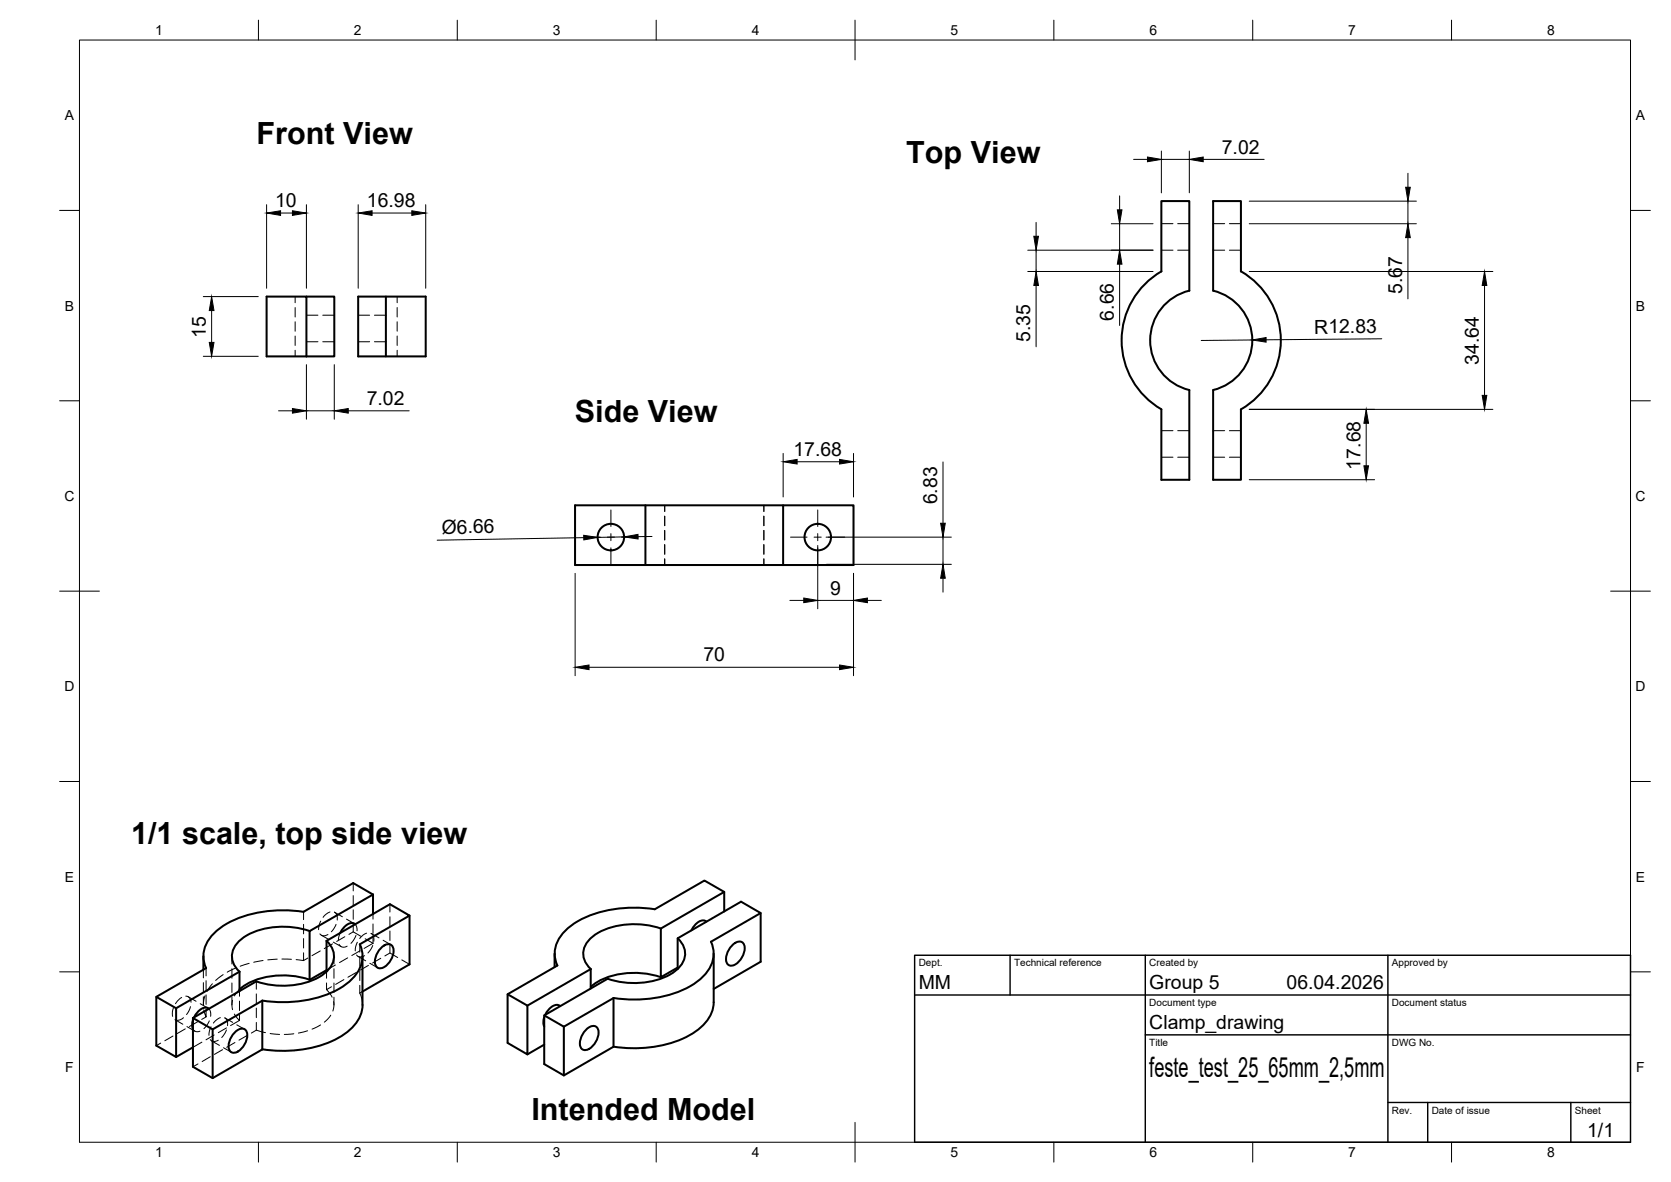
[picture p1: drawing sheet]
<svg xmlns="http://www.w3.org/2000/svg" width="420mm" height="297mm" viewBox="0 0 420 297" stroke-linecap="round" stroke-linejoin="round" font-family="sans-serif">
<!-- layer: Visible -->
<g fill="none" stroke="#000" stroke-width=".51">
<path d="M67 74.5h10v15.1h-10zM77 74.5h7.1v15.1h-7.1M90.1 74.5h16.9v15.1h-16.9zM97 74.5v15.1M292 68.2v-17.7h7v22.6a12.8 12.8 0 0 0-9.8 12.5 12.8 12.8 0 0 0 9.9 12.4l-.1 22.6h-7v-17.7M292 68.2a20 20 0 0 0 0 34.7M312 102.9a20 20 0 0 0 0-34.7v-17.7h-7l.1 22.6a12.8 12.8 0 0 1 9.8 12.4 12.8 12.8 0 0 1-9.8 12.5l-.1 22.6h7v-17.7M144.6 127h70v15h-70zM162.3 127v15M196.9 127v15M77.9 234a19.7 19.7 0 0 0-16.9 1.7 5.1 5.1 0 0 0-1.5 7.7l.7 .8M82.1 236.4l15.9-9.2 5 2.9-12.5 7.2a7.8 7.8 0 0 1-2.9 9.6 28.1 28.1 0 0 1-20.1 4.7l-1.5-.1"/>
<path d="M82.1 236.4v7.8M82.1 236.4a4.9 4.9 0 0 1 .1 7.7 17.9 17.9 0 0 1-14 3.4l-3.7-.9M89.3 232.3a2.19 2.19 0 0 0-2.9 .9l-.8 1.2M93.8 224.8l-5-2.9-12.5 7.2a30.2 30.2 0 0 0-20.5 3.8 9 9 0 0 0-4.6 8.4l.6 2-12.5 7.2v12.3l5 2.8v-12.2l-5-2.9M93.8 224.8l-15.9 9.2v12.2l4.2-2.4M93.8 224.8v4.9M95.6 238.5a2.17 2.17 0 0 1 2.9-1 3.7 3.7 0 0 1-.9 4.6 2.17 2.17 0 0 1-2.8 1 3.7 3.7 0 0 1 .8-4.6zM103 230.1v12.2l-11.9 6.9M139.4 239.7v3.3M166.2 233.3a19.7 19.7 0 0 0-16.9 1.8 5.1 5.1 0 0 0-1.5 7.6l.7 .8M170.4 235.8a4.9 4.9 0 0 1 .1 7.6 17.9 17.9 0 0 1-14 3.4l-3.7-.8M177.6 231.6a2.19 2.19 0 0 0-2.9 .9l-.8 1.3"/>
<path d="M179.5 239.7v12.2a9.5 9.5 0 0 1-5.4 7.8 30.4 30.4 0 0 1-19.8 3.3M182.1 229.1v-5l-5-2.8-12.5 7.2a30.1 30.1 0 0 0-20.5 3.7 9 9 0 0 0-4.6 8.4l.6 2M182.1 224.1l-15.9 9.2v12.3l4.2-2.5M183.9 237.8a2.17 2.17 0 0 1 2.8-.9 3.7 3.7 0 0 1-.8 4.6 2.17 2.17 0 0 1-2.8 .9 3.7 3.7 0 0 1 .8-4.6zM191.3 229.5v12.2l-11.8 6.8M48.5 255.8v12.3l5 2.8 12.5-7.2M48.5 256.3l-.2 1.1 .2 1.2M51.1 240.3v3.4M52.5 253.5a2.19 2.19 0 0 0-2.9 .9l-.8 1.3M53.5 258.7v12.2M58.8 259.7a2.17 2.17 0 0 1 2.9-.9 3.7 3.7 0 0 1-.8 4.6 2.17 2.17 0 0 1-2.9 .9 3.7 3.7 0 0 1 .8-4.6zM60.2 244.2l-15.9 9.2"/>
<path d="M60.2 244.2v4.9M64.5 246.6l-16 9.2M66 251.5l-12.5 7.2-5-2.9M66 251.5v12.2M77.9 246.2a19.8 19.8 0 0 0-16.8 1.7l-.9 .8M91.1 240.3v12.2M91.2 252.5a9.5 9.5 0 0 1-5.4 7.9 30.4 30.4 0 0 1-19.8 3.3M136.9 255.6l-.3 1.1 .2 1.3M140.1 242.6l-12.5 7.3v12.2l5 2.9v-12.3l-5-2.8M140.9 252.8a2.19 2.19 0 0 0-3 .9l-.8 1.3M141.8 258v12.3M147.1 259a2.17 2.17 0 0 1 2.9-.9 3.7 3.7 0 0 1-.8 4.6 2.17 2.17 0 0 1-2.9 .9 3.7 3.7 0 0 1 .8-4.6z"/>
<path d="M148.5 243.5l-15.9 9.2M148.5 243.5v4.9M152.8 246l-16 9.2v12.2l5 2.9 12.5-7.3v-12.2M154.3 250.8l-12.5 7.2-5-2.8M166.2 245.6a19.8 19.8 0 0 0-16.8 1.7l-.9 .7M170.4 243.5v-7.7l15.9-9.2 5 2.9-12.5 7.2a7.8 7.8 0 0 1-2.9 9.5 28.1 28.1 0 0 1-20.1 4.8l-1.5-.2M48.5 263.2l-4.2 2.4M136.8 262.5l-4.2 2.5"/>
<circle cx="153.6" cy="135" r="3.3"/>
<circle cx="205.6" cy="135" r="3.3"/>
</g>
<!-- layer: Hidden -->
<g fill="none" stroke="#000" stroke-width=".25">
<path d="M292 56.2h2.9M296.1 56.2h2.9M305 56.2h2.9M309.1 56.2h2.9M74.2 74.5v1.6M74.2 77.3v2.4M77 79.2h2.9M81.2 79.2h2.9M90.1 79.2h2.8M94.1 79.2h2.9M99.9 74.5v1.6M99.9 77.3v2.4"/>
<path d="M292 62.9h2.9M296.1 62.9h2.9M305 62.9h2.9M309.1 62.9h2.9M74.2 80.9v2.3M74.2 84.4v2.4M74.2 88v1.6M77 85.9h2.9M81.2 85.9h2.9M90.1 85.9h2.8M94.1 85.9h2.9M99.9 80.9v2.3"/>
<path d="M99.9 84.4v2.4M99.9 88v1.6M292 114.9h2.9M292 108.2h2.9M296.1 114.9h2.9M296.1 108.2h2.9M305 114.9h2.9M305 108.2h2.9M309.1 114.9h2.9M309.1 108.2h2.9M167.1 127v1.5M167.1 129.7v2.4"/>
<path d="M167.1 133.3v2.4M167.1 136.9v2.4M192.1 127v1.5M192.1 129.7v2.4M192.1 133.3v2.4M192.1 136.9v2.4M167.1 140.4v1.6M192.1 140.4v1.6M76.3 239.4v2l-1.8-.2M76.3 229.1v2M76.3 232.3v2.4M76.3 235.9v2.3"/>
<path d="M80.4 234.7l.4 .3 .6 .2 1.1-.3M80.5 239l-2.1 1.2M80.6 231.5l-.4 1.1-.1 1M80.8 235l2 1.1M83 229.2l-.9 .5-.9 .8M83.6 237.2l-2.1 1.2M83.8 236.8l2 1.1M84.1 229.2l.6 .8 .1 1.2M84.1 229.2l2 1.2M84.5 232.3l-1.2 1.9M85.3 237.3a1.32 1.32 0 0 0 2 .5M85.5 234.4l-.4 1.7"/>
<path d="M86.7 235.4l-2.1 1.2M87.1 231l2 1.1M88.8 234.2l2 1.1M88.8 221.9v2M88.8 225.1v2.3M88.8 228.6v2.4M88.8 232.2v2M88.8 234.2l-1.1 .6M89.3 232.3l.4 .5 .1 1.1M89.5 235.1l-1.3 2M89.7 240l.6 .5h.7l.7-.3M89.9 236.8l-.5 1.1-.1 1.1"/>
<path d="M90.5 237.3v2M90.5 238.9l-2 1.2M91.8 235.9l2 1.2M92.2 234.5l-.9 .5-.9 .8M93.3 234.6l.6 .7 .1 1.2M93.3 234.6l2 1.1M93.7 237.6l-1.2 1.9M93.8 229.7v1.3M93.8 232.2v2.4M93.8 235.7v1.4M93.8 237.1l-2.3 1.2M96.3 236.3l2 1.1"/>
<path d="M98 227.2v2M98 230.4v2.4M98 234v2.4M98 237.5v2M43.6 253.2l-.3 1.1 .1 1.1M44 256.3l2 1.1M45.7 250.7l-1.6 1.5M46.1 255.8l-1.1 .6-.9-.1M46.6 258.6l-2.1 1.1M46.7 250.3a1.35 1.35 0 0 1 1.3 1.6M47 258l2 1.1M47.3 250.5l2 1.1"/>
<path d="M47.9 253l-1 2M48.5 258.6l.7 .6 1.1-.1M48.8 255.7l-.3 .6M49.7 256.8l-2.1 1.2M50.3 252.2l2 1.2M51.1 243.7v2M51.1 246.9v2.4M51.5 250.3l-.4 2.3v-2.1M51.8 253.6v2l-.6-1.8M51.8 243.3v1.9M51.8 246.5v2.3M51.8 250v2.4"/>
<path d="M51.8 255.6l-1.1 .6M52.5 253.5l.4 .6 .1 1.3M52.6 256.5l-.6 1.1-.7 .9M53.1 258l-.5 1.2-.1 1M53.4 247.2l-1.4 2M55.4 255.7l-.9 .5-.8 .9M56.1 244.9l-1.9 1.5M56.5 255.8l.6 .8 .1 1.2M56.6 255.8l1.9 1.1M56.9 258.8l-1.1 1.9M56.9 258.3l-2 1.2M58.3 240.3v2"/>
<path d="M58.3 243.4v2.4M58.3 247v2.4M58.3 250.6v1.9M58.5 251.4l-.2 1.1 .2 1.2M58.9 254.8l1.3 1.6-2.2 1.3M59.3 243.3l-2.2 1M59.5 257.5l2 1.2M60.2 248.7l-1.3 1.6M60.2 249.1v1.3M60.2 251.6v2.3M60.2 255.2v1.2M62.7 242.1l-2.3 .7"/>
<path d="M64.5 258.9l2.3 .6M64.5 246.6v2M64.5 249.8v2.4M64.5 253.4v2.3M64.5 256.9v2M64.5 258.9l-1.3 .7M66.1 241.4l-2.3 .4M67.9 259.7l2.4 .3M69.7 241l-2.4 .2M70.9 241l2.4 .1M73.9 259.8l-2.4 .2M77.3 259l-2.3 .6"/>
<path d="M77.4 240.8l-1.1 .6M80.6 257.6l-2.1 1M82.1 244.2v1.6M82.1 247v1.7M83.2 255.1l-1.6 1.8M83.4 248l-1.3 .7 1.4 1.9M83.9 251.7l.1 1-.3 1.4M84 240.3v2M84 243.4v2.4M84 247v2.4M84 250.6v1.9M84.3 242.5l-2.2 1.3"/>
<path d="M86.5 246.2l-2.1 1.2M87.4 240.7l-2 1.2M89.6 244.4l-2.1 1.2M90 240.3l1.9 1.2M90.5 249.6l.4 1.1 .2 1.8M90.5 240.5v2.4M90.5 244v2.4M90.5 247.6v2M91.1 249.2l-.6 .4M92.6 242.6l-2 1.2M93 242.1l1.9 1.1M95.7 240.8l-2 1.2"/>
<path d="M96.8 240.2l1.2-.7 2 1.1M101 241.2l2 1.1M40.4 262.1l-1.1 .7M43.5 260.4l-2.1 1.1M49.8 267.4l-1.3 .7M50.8 261.9l-2.3 1.3M52.9 261.2l.3 .4 .6 .1 1.1-.3M52.9 265.6l-2.1 1.2M53.2 261.6l2 1.1M53.8 260.1l-2 1.2M56 263.8l-2.1 1.2M56.2 263.3l2 1.1"/>
<path d="M59.1 262l-2.1 1.2M62.2 260.2l-2.1 1.2"/>
</g>
<!-- layer: BORDER -->
<g fill="none" stroke="#000" stroke-width=".25">
<path d="M20 10.1h390v276.9h-390zM65 5.1v5M115 5.1v5M165 5.1v5M215 5.1v10M265 5.1v5M315 5.1v5M365 5.1v5M15 52.9h5M410 52.9h5M15 100.7h5M410 100.7h5"/>
<path d="M15 148.6h10M405 148.6h10M15 196.4h5M410 196.4h5M15 244.2h5M410 244.2h5M65 287v5M115 287v5M165 287v5M215 282.1v9.9M265 287v5M315 287v5"/>
<path d="M365 287v5"/>
</g>
<!-- layer: TITLEBLOCK -->
<path d="M230 240.1h180v46.9h-180zM230 250h180M254 240.1v9.9M288 240.1v46.9M349 240.1v46.9M288 260.1h122M349 277.1h61M359 277.1v9.9M395 277.1v9.9" fill="none" stroke="#000" stroke-width=".36"/>
<!-- layer: Smart Centers -->
<path d="M146.8 135h4.1M152.7 135h1.8M153.6 128.2v4.1M153.6 134.1v1.8M153.6 137.7v4.1M156.3 135h4.1M198.8 135h4.1M204.7 135h1.8M205.6 128.2v4.1M205.6 134.1v1.8M205.6 137.7v4.1M208.3 135h4.1" fill="none" stroke="#000" stroke-width=".25"/>
<!-- layer: FD_Dimensions -->
<g fill="none" stroke="#000" stroke-width=".25">
<path d="M292 38v10.5M299 38v10.5M67 51.4v21M70.5 53.5h3M77 51.4v21M90.1 51.4v21M93.6 53.5h9.9M107 51.4v21M260.5 55.9v3.5M279.4 56.2h10.5M281.5 49.2v3.5M281.5 56.2v6.7"/>
<path d="M285 40.1h3.5M292 40.1h7M302.5 40.1h15.4M314.1 56.2h42M314.1 50.6h42M354 43.5v3.6M354 50.6v5.6M354 59.7v15.4M51.1 74.5h13.8M53.2 78v8M258.4 62.9h31.5M258.4 68.2h31.5"/>
<path d="M260.5 62.9v5.3M260.5 71.7v15.5M281.5 66.4v15.4M314.1 68.2h61.3M373.3 71.7v27.7M51.1 89.5h13.8M77 91.6v13.8M84.1 91.6v13.8M314.9 85.4l-12.9 .2M347.4 85.1l-29.1 .3M70 103.2h3.5M77 103.2h7.1"/>
<path d="M87.6 103.2h15.3M196.9 113.9v11M200.4 116h10.7M214.6 113.9v11M237.1 116.1v15.4M314.1 102.9h61.3M343.5 106.4v10.7M146.8 135.1l-36.9 .6M156.9 134.9l-6.6 .2M163.9 134.8l-3.5 .1M205.6 137.1v15.9M207.7 135h31.5"/>
<path d="M237.1 135v6.8M314.1 120.6h31.5M144.6 144.1v25.7M198.6 150.9h3.5M205.6 150.9h9M207.7 141.8h31.5M214.6 144.1v25.7M218.1 150.9h3.5M237.1 145.3v3.5M148.1 167.7h63"/>
</g>
<g fill="#000" stroke="#000" stroke-width=".25">
<path d="M288.5 39.5l3.5 .6-3.5 .5zM299 40.1l3.5-.6v1.1zM67 53.5l3.5-.5v1.1zM73.5 53l3.5 .5-3.5 .6zM90.1 53.5l3.5-.5v1.1zM103.5 53l3.5 .5-3.5 .6zM259.9 59.4h1.2l-.6 3.5zM280.9 52.7h1.2l-.6 3.5zM353.4 47.1h1.2l-.6 3.5zM354 56.2l.6 3.5h-1.2zM53.2 74.5l.6 3.5h-1.2zM260.5 68.2l.6 3.5h-1.2z"/>
<path d="M281.5 62.9l.6 3.5h-1.2zM373.3 68.2l.5 3.5h-1.1zM52.6 86h1.2l-.6 3.5zM314.9 85.4l3.4-.6v1.2zM372.7 99.4h1.1l-.5 3.5zM73.5 102.7l3.5 .5-3.5 .6zM84.1 103.2l3.5-.5v1.1zM196.9 116l3.5-.5v1.1zM211.1 115.5l3.5 .5-3.5 .6zM343.5 102.9l.6 3.5h-1.2zM342.9 117.1h1.2l-.6 3.5zM146.8 134.5l3.5 .6-3.5 .6z"/>
<path d="M156.9 134.9l3.5-.6v1.2zM236.5 131.5h1.2l-.6 3.5zM202.1 150.3l3.5 .6-3.5 .6zM214.6 150.9l3.5-.6v1.2zM237.1 141.8l.6 3.5h-1.2zM144.6 167.7l3.5-.6v1.2zM211.1 167.1l3.5 .6-3.5 .6z"/>
</g>
<g font-size="7.7">
<text x="64.5" y="36.2">Front View</text>
<text x="227.9" y="41">Top View</text>
<text x="144.5" y="106">Side View</text>
<text x="33" y="212">1/1 scale, top side view</text>
<text x="133.6" y="281.4">Intended Model</text>
</g>
<text font-size="7" x="289" y="270.6">feste_test_25_65mm_2,5mm</text>
<g font-size="4.9">
<text x="307.2" y="38.6">7.02</text>
<text x="69.2" y="52.1">10</text>
<text x="92.3" y="52.1">16.98</text>
<text x="352.6" y="73.9" transform="rotate(-90 352.6 73.9)">5.67</text>
<text x="280.1" y="80.6" transform="rotate(-90 280.1 80.6)">6.66</text>
<text x="330.5" y="83.8">R12.83</text>
<text x="51.8" y="84.9" transform="rotate(-90 51.8 84.9)">15</text>
<text x="259.1" y="85.9" transform="rotate(-90 259.1 85.9)">5.35</text>
<text x="371.8" y="91.7" transform="rotate(-90 371.8 91.7)">34.64</text>
<text x="92.2" y="101.8">7.02</text>
<text x="199.5" y="114.6">17.68</text>
<text x="342.1" y="118" transform="rotate(-90 342.1 118)">17.68</text>
<text x="235.6" y="126.8" transform="rotate(-90 235.6 126.8)">6.83</text>
<text x="111.1" y="134.2" transform="rotate(-1 111.1 134.2)">Ø6.66</text>
<text x="208.7" y="149.4">9</text>
<text x="176.9" y="166.2">70</text>
<text x="231" y="248.5">MM</text>
<text x="289" y="248.5">Group 5</text>
<text x="323.5" y="248.5">06.04.2026</text>
<text x="289" y="258.6">Clamp_drawing</text>
<text x="399.1" y="285.7">1/1</text>
</g>
<g font-size="3.5">
<text x="39" y="8.8">1</text>
<text x="89" y="8.8">2</text>
<text x="139" y="8.8">3</text>
<text x="189" y="8.8">4</text>
<text x="239" y="8.8">5</text>
<text x="289" y="8.8">6</text>
<text x="339" y="8.8">7</text>
<text x="389" y="8.8">8</text>
<text x="16.3" y="30.2">A</text>
<text x="411.3" y="30.2">A</text>
<text x="16.3" y="78">B</text>
<text x="411.3" y="78">B</text>
<text x="16.2" y="125.9">C</text>
<text x="411.2" y="125.9">C</text>
<text x="16.2" y="173.7">D</text>
<text x="411.2" y="173.7">D</text>
<text x="16.3" y="221.6">E</text>
<text x="411.3" y="221.6">E</text>
<text x="16.4" y="269.4">F</text>
<text x="411.4" y="269.4">F</text>
<text x="39" y="290.8">1</text>
<text x="89" y="290.8">2</text>
<text x="139" y="290.8">3</text>
<text x="189" y="290.8">4</text>
<text x="239" y="290.8">5</text>
<text x="289" y="290.8">6</text>
<text x="339" y="290.8">7</text>
<text x="389" y="290.8">8</text>
</g>
<g font-size="2.5">
<text x="231" y="242.9">Dept.</text>
<text x="255" y="242.9">Technical reference</text>
<text x="289" y="242.9">Created by</text>
<text x="350" y="242.9">Approved by</text>
<text x="289" y="252.8">Document type</text>
<text x="350" y="252.8">Document status</text>
<text x="289" y="262.9">Title</text>
<text x="350" y="262.9">DWG No.</text>
<text x="350" y="279.9">Rev.</text>
<text x="360" y="279.9">Date of issue</text>
<text x="396" y="279.9">Sheet</text>
</g>
</svg>
